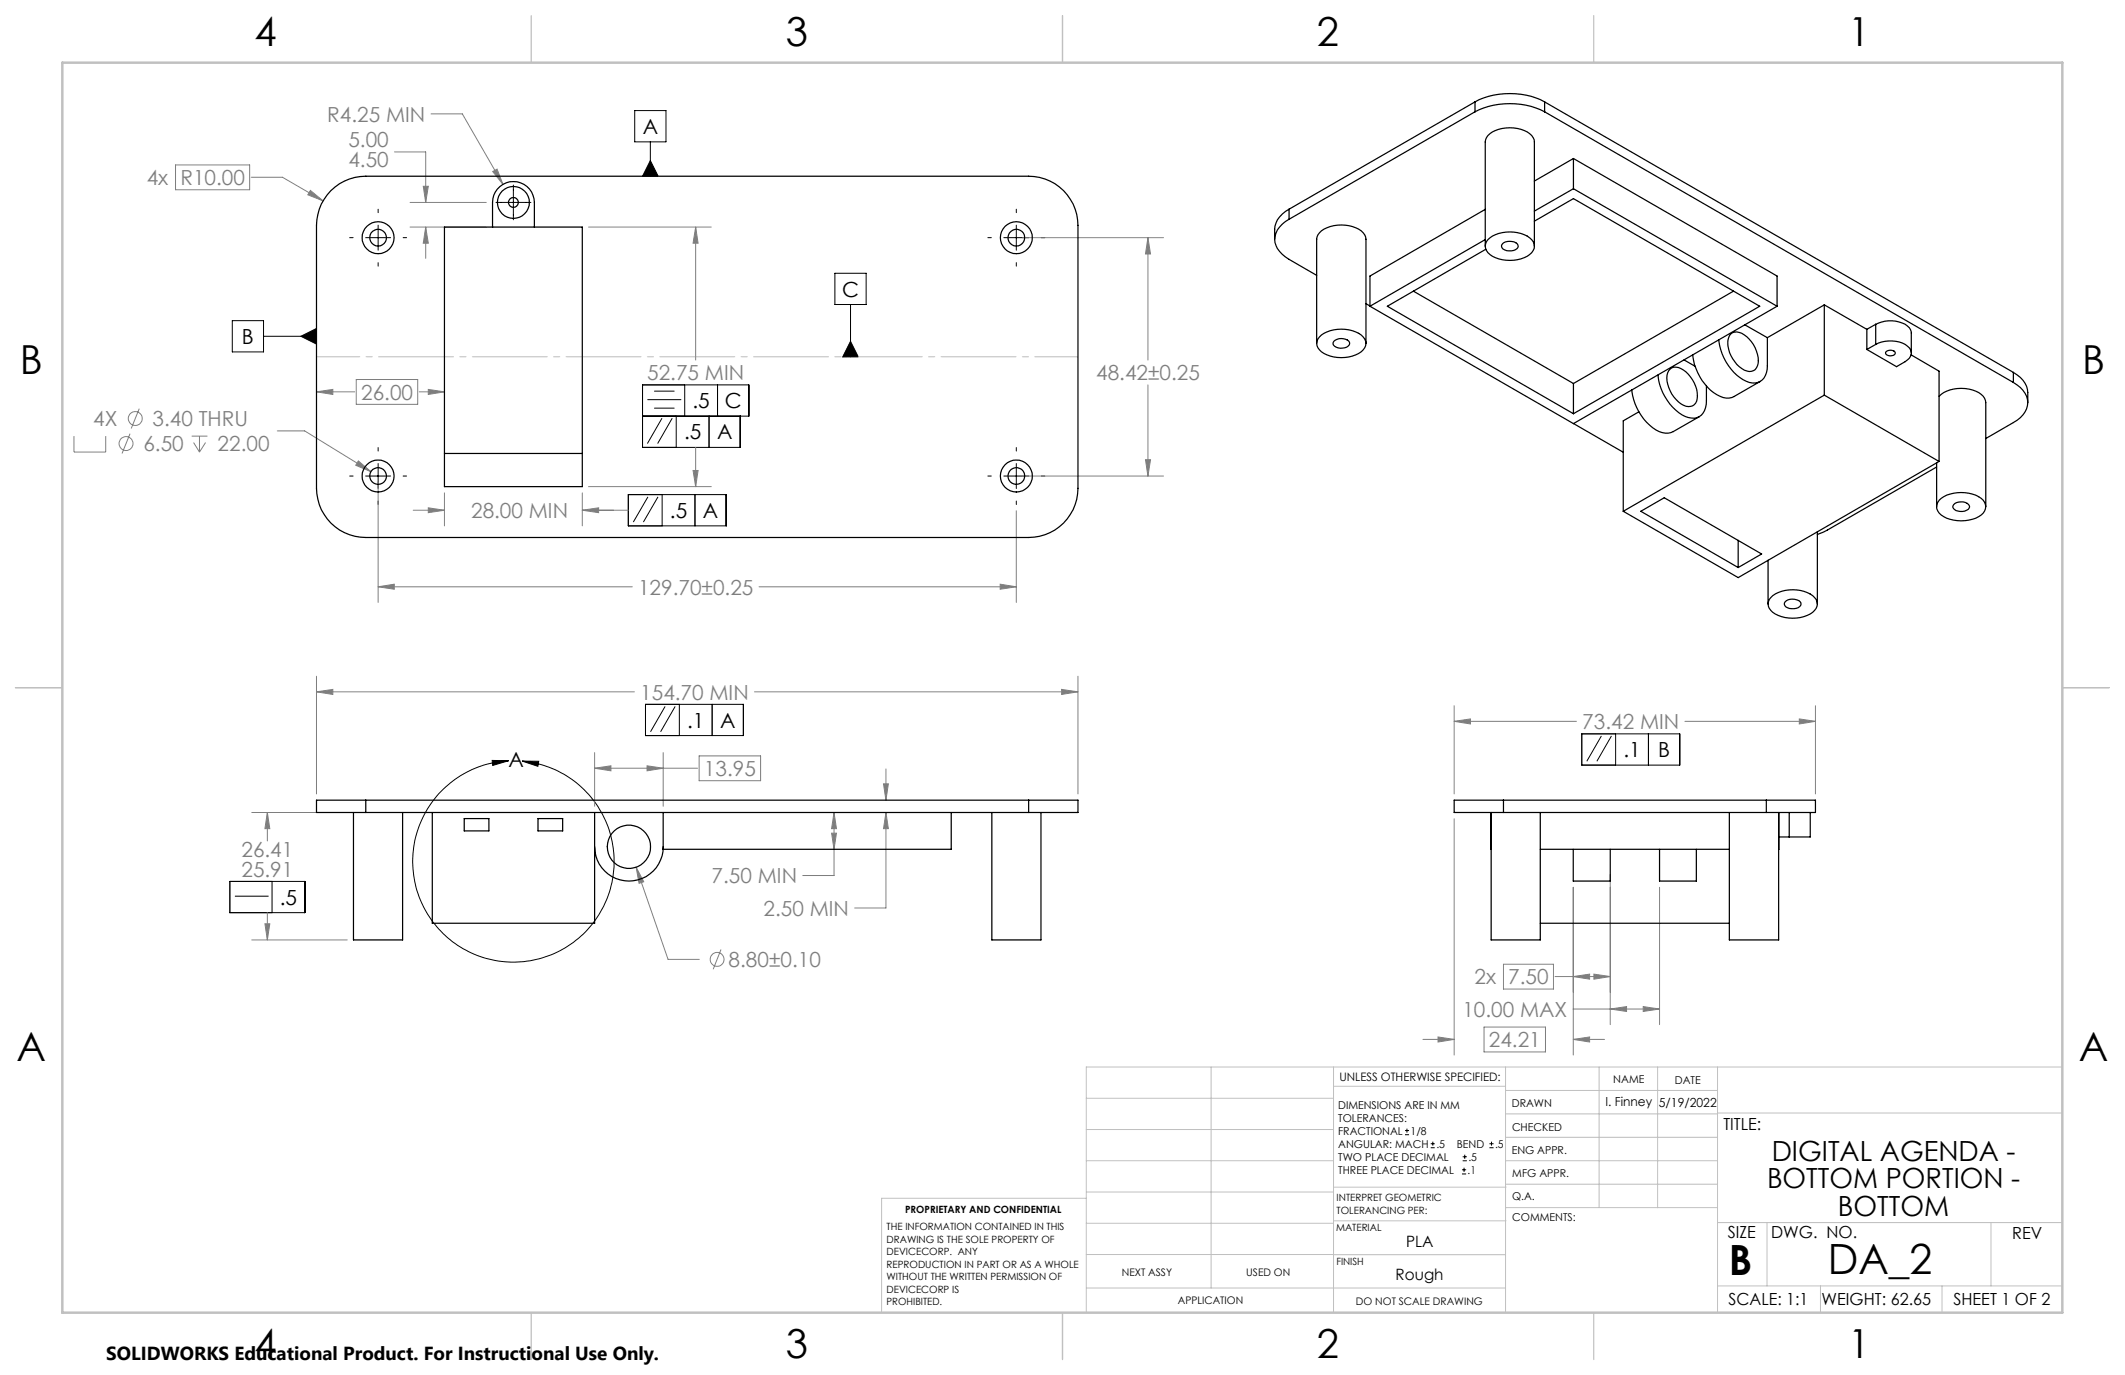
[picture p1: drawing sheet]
<svg xmlns="http://www.w3.org/2000/svg" width="432mm" height="279mm" viewBox="0 0 432 279" stroke-linecap="round" stroke-linejoin="round" font-family="sans-serif">
<g fill="none" stroke="#808080" stroke-width=".2">
<path d="M35.7 33.5h15v5.1h-15zM51 36h6.4l8.3 4.8M63.1 38.7l2.6 2.1-3.2-1.2zM80.2 30.9h6.3v10.2M86 37.9h1l-.5 3.2zM87.6 23.1h6.3l8.3 14.4M100.1 34.9l.9-.5 1.2 3.1zM83.3 46.1h15.5M83.3 41.1h15.5M86.5 46.1l.5 3.3h-1zM86.5 46.1v6.4M119.6 46.1h24.9"/>
<path d="M141.4 46.1l.5 3.3h-1.1zM141.4 46.1v27.1M207.8 48.3h28.6M233.3 48.3v24.9M233.3 48.3l.5 3.3h-1zM64.3 79.6l3.3-.5v1.1zM64.3 79.6h7.8M72.4 77.1h12.5v5.1h-12.5zM85.2 79.6h5.1M87 79.1l3.3 .5-3.3 .6zM233.3 78.2v18.5M15 88.6v3.3h6.5v-3.3"/>
<path d="M26.4 88.1l-1.6 4M28.3 83l-1.6 4.1M38.9 88.6h3.3M39.3 89.9l1.2 2M40.5 88.6v3.3M41.8 89.9l-1.3 2M56.3 87.6h5.6l13.5 8.2M72.8 93.7l2.6 2.1-3.1-1.3zM76.8 98v24.4M119.6 98.9h24.9M140.8 95.6h1.1l-.5 3.3zM141.4 90.9v8"/>
<path d="M207.8 96.7h28.6M232.8 93.4h1l-.5 3.3zM76.8 119.2l3.3-.5v1zM76.8 119.2h51.7M84 103.7h6.3M87 103.2l3.3 .5-3.3 .5zM90.3 100.2v6.7M118.3 103.7l3.3-.5v1zM118.3 100.2v6.7M118.3 103.7h9.4M154.2 119.2h52.3M203.2 118.7l3.3 .5-3.3 .5z"/>
<path d="M206.5 103.8v18.6M64.3 137.4v23.9M219 137.4v23.9M64.3 140.6l3.3-.5v1zM64.3 140.6h64.6M120.8 152.9v10.9M120.8 156.1h20.9M120.8 156.1l3.3-.5v1zM131.5 155.6l3.3 .5-3.3 .5zM134.8 152.9v10.9M142.1 153.6h12.5v5h-12.5zM153.3 140.6h65.7"/>
<path d="M179.5 159.3h1l-.5 3.3zM180 156.2v6.4M215.7 140.1l3.3 .5-3.3 .5zM295.5 146.6l3.3-.5v1zM295.5 143.4v17.9M295.5 146.6h24.8M342.4 146.6h26.5M365.6 146.1l3.3 .5-3.3 .5zM368.9 143.4v17.9M51.2 165.1h19.4M54.3 165.1v5.8M54.3 165.1l.5 3.3h-1z"/>
<path d="M129.3 176.2l1.5 3-.9 .3zM129.3 176.2l6.4 18.7h6.4M169 169.3h1l-.5 3.3zM169.5 165.1l.5 3.3h-1zM169.5 165.1v12.8h-6.4M180 165.1l.5 3.3h-1zM180 165.1v19.4h-6.3M295.5 166.4v48M327.2 177.7v30.5M51.2 191h19.4M53.8 187.7h1l-.5 3.3zM54.3 185.5v5.5"/>
<path d="M146.5 192.9l-1.6 4.1M305.5 195.9h10.2v5.1h-10.2zM316 198.4h11.2M319.7 180.3v34.1M319.7 198.4l3.3-.5v1.1zM323.9 197.9l3.3 .5-3.3 .6zM337.2 180.3v27.9M289.1 211.2h6.4M292.2 210.7l3.3 .5-3.3 .5zM301.6 208.7h12.4v5h-12.4zM319.7 205h17.5M319.7 211.2h6.3"/>
<path d="M319.7 211.2l3.3-.5v1zM327.2 205l3.3-.5v1zM333.9 204.5l3.3 .5-3.3 .5z"/>
<circle cx="25.6" cy="90.1" r="1.41"/>
<circle cx="27.5" cy="85.1" r="1.42"/>
<circle cx="145.7" cy="195" r="1.41"/>
</g>
<g fill="none" stroke="#000" stroke-width=".2">
<path d="M104.3 37.6v7.1M129 22.5h6.3v6.3h-6.3zM132.2 32.6l1.5 3.2h-3.1zM132.2 28.8v7M71 48.3h.8M74.3 48.3h5.1M76.8 42.5v.7M76.8 45.8v5M76.8 53.4v.7M81.9 48.3h.7M100.8 41.1h7.1M169.7 55.5h6.3v6.4h-6.3z"/>
<path d="M200.7 48.3h.7M204 48.3h5.1M206.5 42.5v.7M206.5 45.8v5M206.5 53.4v.7M211.6 48.3h.7M47.2 65.2h6.4v6.3h-6.4zM53.6 68.3h10.7M61.1 68.3l3.2-1.6v3.2zM132.9 79.5h4.2M139.1 78.2v6.4M145.8 78.2v6.4"/>
<path d="M172.8 69.4l1.6 3.1h-3.2zM172.8 61.9v10.6M71 96.7h.8M74.3 96.7h5.1M76.8 90.9v.8M76.8 94.2v5.1M81.9 96.7h.7M131.6 81.2h6.8M132.9 82.9h4.2M134.5 85l-2.9 5.1M136.6 85l-3 5.1M137.4 84.6v6.3"/>
<path d="M144.1 84.6v6.3M150.4 84.6v6.3h-19.8v-12.7h21.6v6.4h-21.6M200.7 96.7h.7M204 96.7h5.1M206.5 90.9v.8M206.5 94.2v5.1M211.6 96.7h.7M76.8 101.8v.7M127.7 100.5h19.9v6.4h-19.9zM131.7 101l-3 5.1M133.7 101l-3 5.1M134.5 100.5v6.4"/>
<path d="M141.2 100.5v6.4M206.5 101.8v.7M100 154.5l3.3 .1-3.2 .9zM103.3 154.6a20.5 20.5 0 0 0-16.9 30.3 20.5 20.5 0 0 0 34.7 1.8 20.5 20.5 0 0 0-13.7-31.9l-1.3-.1M106.1 154.7h3.4l-.2 1zM131.2 143.1h19.9v6.4h-19.9zM135.1 143.5l-2.9 5.2M137.2 143.5l-3 5.2M138 143.1v6.4M144.7 143.1v6.4M321.4 149.1h19.9v6.4h-19.9zM325.4 149.5l-3 5.2"/>
<path d="M327.4 149.5l-2.9 5.2M328.3 149.1v6.4M335 149.1v6.4M46.7 179.1h15.2v6.4h-15.2zM55.3 179.1v6.4M47.7 182.1h6.9M285.5 230.6h.8M285.5 229.7h.8M285.9 229.3v.9M290.7 233.2h.8M290.7 232.4h.8M291.1 232v.8"/>
<path d="M297.1 238.5h.8M297.1 237.7h.8M297.2 235.9h.9M297.2 235.1h.9M297.5 237.3v.8M297.6 234.6v.9M302.6 233.2h.9M302.6 232.4h.9M303.1 232v.8"/>
</g>
<path d="M64.3 72.5h154.7" fill="none" stroke="#c0c0c0" stroke-width=".2" stroke-dasharray="15.2 1.3 1.3 1.3" stroke-dashoffset="6.5"/>
<g fill="none" stroke="#c0c0c0" stroke-width=".2">
<path d="M246.1 216.8v44.9M271 216.8v49.9M305.9 216.8v49.9M324.9 216.8v28.6M336.8 216.8v28.6M349 216.8v49.9M419.1 216.8h-198.4v49.9M220.7 235.9h50.3M220.7 229.5h50.3M220.7 223.2h50.3M271 220.7h34.9M305.9 231.1h43.1"/>
<path d="M305.9 226.3h43.1M305.9 221.6h43.1M305.9 235.9h43.1M349 226.2h70.1M220.7 248.6h50.3M220.7 242.2h50.3M220.7 254.9h50.3M220.7 243.5h-41.6v23.2M271 255h34.9M271 248.1h35M271 241.2h35M305.9 240.6h43.1"/>
<path d="M306 245.4h43M349 248.4h70.1M359.1 248.4v12.9M404.6 248.4v12.9M220.7 261.7h85.2M349 261.3h70.1M369.9 261.3v5.4M394.6 261.3v5.4"/>
</g>
<path d="M108 3.2v9.5M215.9 3.2v9.5M323.8 3.2v9.5M3.1 139.7h9.6M419.1 139.7h9.5M108 266.7v9.6M215.9 266.7v9.6M323.8 266.7v9.6" fill="none" stroke="#c0c0c0" stroke-width=".25"/>
<path d="M12.7 12.7h406.4v254h-406.4z" fill="none" stroke="#c0c0c0" stroke-width=".5"/>
<path d="M100 154.5l3.3 .1-3.2 .9zM106.1 154.7h3.4l-.2 1zM132.2 32.6l1.5 3.2h-3.1zM61.1 68.3l3.2 1.6v-3.2zM172.8 69.4l1.6 3.1h-3.2z" fill="#000"/>
<path d="M54.3 165.1l.5 3.3h-1zM53.8 187.7h1l-.5 3.3zM64.3 140.6l3.3-.5v1zM215.7 140.1l3.3 .5-3.3 .5zM169 169.3h1l-.5 3.3zM169.5 165.1l.5 3.3h-1zM179.5 159.3h1l-.5 3.3zM180 165.1l.5 3.3h-1zM129.3 176.2l.6 3.3 .9-.3zM120.8 156.1l3.3-.5v1zM131.5 155.6l3.3 .5-3.3 .5zM63.1 38.7l-.6 .9 3.2 1.2zM72.8 93.7l-.5 .8 3.1 1.3zM233.3 48.3l.5 3.3h-1zM232.8 93.4h1l-.5 3.3zM76.8 119.2l3.3-.5v1zM203.2 118.7l3.3 .5-3.3 .5zM64.3 79.6l3.3-.5v1.1zM87 79.1l3.3 .5-3.3 .6zM141.4 46.1l.5 3.3h-1.1zM140.8 95.6h1.1l-.5 3.3zM86 37.9h1l-.5 3.2zM86.5 46.1l.5 3.3h-1zM100.1 34.9l2.1 2.6-1.2-3.1zM87 103.2l3.3 .5-3.3 .5zM118.3 103.7l3.3-.5v1zM295.5 146.6l3.3-.5v1zM365.6 146.1l3.3 .5-3.3 .5zM319.7 198.4l3.3-.5v1.1zM323.9 197.9l3.3 .5-3.3 .6zM327.2 205l3.3-.5v1zM333.9 204.5l3.3 .5-3.3 .5zM292.2 210.7l3.3 .5-3.3 .5zM319.7 211.2l3.3-.5v1z" fill="#808080"/>
<g fill="none" stroke="#000" stroke-width=".25">
<path d="M67.2 38.7a10.1 10.1 0 0 1 7.1-2.9h134.7a10 10 0 0 1 10 10v53.4a10 10 0 0 1-10 10h-134.7a10 10 0 0 1-10-10v-53.4a10.1 10.1 0 0 1 2.9-7.1zM299.7 22.7a15.9 15.9 0 0 1 14.2 0M299.7 20.7a15.6 15.6 0 0 1 14.2 0M299.7 22.7l-37.8 21.9M299.7 20.7v2M299.7 20.7l-37.8 21.8M313.9 22.7l95.2 55M313.9 20.7v2M313.9 20.7l95.2 55M319.7 32.2l41.4 23.9v6.1M319.7 32.2l-7.9 4.6M319.7 38.3l-7.9 4.6"/>
<path d="M319.7 38.3l41.4 23.9M319.7 32.2v6.1M90.3 46.1h28v52.8h-28zM100.1 46.1v-5a4.3 4.3 0 0 1 4.2-4.2 4.3 4.3 0 0 1 4.3 4.2v5M261.9 44.6a4.6 4.6 0 0 0-2.8 4.7 5.8 5.8 0 0 0 2.8 3.4l5.6 3.3M261.9 42.5a5.3 5.3 0 0 0-2.9 6.1M261.9 42.5v2.1M287.2 59.2l32.5 18.7M301.8 50v-21.1a3.1 3.1 0 0 1 2.7-2.6 7.1 7.1 0 0 1 6.8 1.3l.4 .8 .1 .5v21.1M301.8 42.5l-23.4 13.6v6.1M301.8 48.7l-23.4 13.5M301.9 50.7l-20 11.5 37.8 21.9"/>
<path d="M302.3 48.7a7.1 7.1 0 0 1 9 0 1.94 1.94 0 0 1-.5 3 7.2 7.2 0 0 1-8.5-.4 1.87 1.87 0 0 1 0-2.6zM305.5 49.4a2.34 2.34 0 0 1 2.9 .4 1.11 1.11 0 0 1-1.3 1.2 1.77 1.77 0 0 1-2-.9v-.3zM311.8 44.9l7.9-4.5 37.9 21.8-37.9 21.9M352.2 59.2l-32.5 18.7M267.5 69.8v-21.2a3.2 3.2 0 0 1 2.8-2.6 7 7 0 0 1 6.7 1.3l.3 .4 .3 .9v21.2M268.5 68.1a7.2 7.2 0 0 1 8.5 .4 2.07 2.07 0 0 1-.9 3.3 7.2 7.2 0 0 1-8-.7 1.9 1.9 0 0 1 .4-3zM271 69.4a2.27 2.27 0 0 1 3.2 .1 1.16 1.16 0 0 1-1.4 1.2 1.77 1.77 0 0 1-1.9-.8zM277.6 61.7l.8 .5M278.4 62.2l51.4 29.7M319.7 77.9v6.2M331.6 79.2a10.9 10.9 0 0 0 5.5 8.5 3.3 3.3 0 0 0 2.9 0l5.3-3M336.9 76.2a10.7 10.7 0 0 0 5.5 8.4 2.81 2.81 0 0 0 4.3-2.4v-3.8"/>
<path d="M339.4 75a2.14 2.14 0 0 1 2.7 .2 6.4 6.4 0 0 1 2.7 6.3 1.97 1.97 0 0 1-3.2 .6 6.5 6.5 0 0 1-2.7-6.4zM342.2 73.1l2.3 1.3M344 72.1a10.3 10.3 0 0 0 6.2 8.7 2.88 2.88 0 0 0 2.2-.2l5.3-3.1M351.7 67.8a2.14 2.14 0 0 1 2.7 .3 6.3 6.3 0 0 1 2.7 6.2 1.89 1.89 0 0 1-3.2 .6 6.3 6.3 0 0 1-2.6-6.3zM354.5 66l4.6 2.6M359.1 68.6v5.7a2.96 2.96 0 0 1-3 3.5 8.9 8.9 0 0 1-6.2-5.9l-.7-2.9M361.1 62.2l-41.4 23.9M370.7 61.9l8.6 5M370.7 61.9l-11.6 6.7M370.7 61.9v18.4M379.3 66.9v4.1M381.1 65.9a6.2 6.2 0 0 1 6.9 .7l.4 .9v4.2"/>
<path d="M381.1 70a6.2 6.2 0 0 1 6.9 .7 1.6 1.6 0 0 1-.4 2.4l-2.2 1.4-6.1-3.5M381.1 65.9l-1.8 1M381.1 65.9v4.1M381.1 70l-1.8 1M383.2 71.6a1.26 1.26 0 0 1 1.9 .1 1.13 1.13 0 0 1-1.9 .1zM388.3 72.1l5.7 3.3v18.4M409.1 77.7a4.5 4.5 0 0 1 2.7 5.4 5.6 5.6 0 0 1-2.7 2.8l-5.6 3.2M409.1 75.7a5.4 5.4 0 0 1 2.9 6.1M409.1 75.7v2M90.3 92.1h28M333 83.7l-3.2 1.8v18.4M370.7 80.3l-40.9 23.6"/>
<path d="M370.7 80.3l23.3 13.5M393.5 94.9l-22.2 12.8-2 .9M393.5 94.1v8.8M394 80.5a7.1 7.1 0 0 1 9 0l.4 .9 .1 .4v21.1M394 93.8l-40.8 23.6-23.4-13.5M333.4 103.9l4.8-2.8 19.8 11.5-4.8 2.7zM353.2 109.8v5.5M359.3 113.8v8.9M369.3 108.1v14.6M394.1 101.6a7.2 7.2 0 0 1 8.9 0 2.11 2.11 0 0 1-.9 3.4 7.4 7.4 0 0 1-8-.7 1.92 1.92 0 0 1 0-2.7zM397 102.6a2.04 2.04 0 0 1 3.2 .4 2.02 2.02 0 0 1-3 .5 .61 .61 0 0 1-.2-.9zM359.8 121.4a7 7 0 0 1 8.9 0 2.07 2.07 0 0 1-.9 3.4 7.2 7.2 0 0 1-8-.8 1.79 1.79 0 0 1 0-2.6z"/>
<path d="M362.7 122.3a2.31 2.31 0 0 1 3.2 .2 1.16 1.16 0 0 1-1.3 1.2 1.77 1.77 0 0 1-2-.9zM71.8 165.1v25.9h10v-25.9M74.3 162.6h-10v2.5h10M74.3 162.6v2.5M74.3 162.6h134.7M74.3 165.1h134.7M87.8 165.1v22.5h33v-22.5M94.3 166.3h5v2.5h-5zM109.3 166.3h5v2.5h-5zM120.8 172a7 7 0 0 0 7 7 7 7 0 0 0 7-7M134.8 165.1v7.5h58.5v-7.5M201.5 165.1v25.9h10v-25.9"/>
<path d="M209 162.6h10v2.5h-10M209 162.6v2.5M303 165.1v7.5M303 165.1v25.9h10v-25.9M305.5 162.6h-10v2.5h10M305.5 162.6h53.4M305.5 165.1h53.4M305.5 162.6v2.5M313 172.6h38.4M319.7 172.6v6.4h7.5v-6.4M337.2 172.6v6.4h7.5v-6.4M351.4 165.1v25.9h10l.1-25.9"/>
<path d="M358.9 162.6h10v2.5h-10M358.9 162.6v2.5M361.4 172.6h.1M361.5 170.1h2.1M363.6 165.1v5M367.8 165.1v5h-4.2M313 187.6h38.4"/>
<circle cx="76.8" cy="48.3" r="1.7"/>
<circle cx="76.8" cy="48.3" r="3.2"/>
<circle cx="104.3" cy="41.1" r="3.2"/>
<circle cx="104.3" cy="41.1" r=".99"/>
<circle cx="206.5" cy="48.3" r="3.2"/>
<circle cx="206.5" cy="48.3" r="1.7"/>
<circle cx="76.8" cy="96.7" r="1.7"/>
<circle cx="76.8" cy="96.7" r="3.2"/>
<circle cx="206.5" cy="96.7" r="3.2"/>
<circle cx="206.5" cy="96.7" r="1.7"/>
<circle cx="127.8" cy="172.1" r="4.4"/>
</g>
<g font-size="8.5">
<text x="351.3" y="259">B</text>
<text x="371.4" y="258.9">DA_2</text>
</g>
<g font-size="8.1">
<text x="51.7" y="9.3">4</text>
<text x="159.7" y="9.3">3</text>
<text x="267.6" y="9.3">2</text>
<text x="375.6" y="9.3">1</text>
<text x="4" y="76">B</text>
<text x="423.1" y="76">B</text>
<text x="3.3" y="215.7">A</text>
<text x="422.4" y="215.7">A</text>
<text x="51.7" y="276">4</text>
<text x="159.7" y="276">3</text>
<text x="267.6" y="276">2</text>
<text x="375.6" y="276">1</text>
</g>
<g font-size="5.6">
<text x="360" y="235.8">DIGITAL AGENDA -</text>
<text x="359.1" y="241.5">BOTTOM PORTION -</text>
<text x="373.4" y="247.1">BOTTOM</text>
</g>
<g font-size="4.2" fill="#808080">
<text x="66.5" y="24.7">R4.25 MIN</text>
<text x="70.8" y="29.9">5.00</text>
<text x="70.8" y="34">4.50</text>
<text x="29.8" y="37.6">4x</text>
<text x="36.7" y="37.6">R10.00</text>
<text x="131.5" y="77.3">52.75 MIN</text>
<text x="222.7" y="77.3">48.42±0.25</text>
<text x="73.4" y="81.2">26.00</text>
<text x="18.9" y="86.6">4X</text>
<text x="31" y="86.6">3.40 THRU</text>
<text x="29.1" y="91.7">6.50</text>
<text x="44.2" y="91.7">22.00</text>
<text x="95.7" y="105.3">28.00 MIN</text>
<text x="129.7" y="120.8">129.70±0.25</text>
<text x="130.1" y="142.2">154.70 MIN</text>
<text x="321.5" y="148.2">73.42 MIN</text>
<text x="143" y="157.7">13.95</text>
<text x="49.1" y="174.1">26.41</text>
<text x="49.1" y="178.2">25.91</text>
<text x="144.6" y="179.5">7.50 MIN</text>
<text x="155.2" y="186.1">2.50 MIN</text>
<text x="148.1" y="196.5">8.80±0.10</text>
<text x="299.6" y="200">2x</text>
<text x="306.5" y="200">7.50</text>
<text x="297.2" y="206.6">10.00 MAX</text>
<text x="302.5" y="212.8">24.21</text>
</g>
<g font-size="4.2">
<text x="130.6" y="27.2">A</text>
<text x="171.1" y="60.3">C</text>
<text x="49.2" y="69.9">B</text>
<text x="140.7" y="83">.5</text>
<text x="147.3" y="83">C</text>
<text x="139" y="89.3">.5</text>
<text x="145.7" y="89.3">A</text>
<text x="136.1" y="105.3">.5</text>
<text x="142.8" y="105.3">A</text>
<text x="139.6" y="147.9">.1</text>
<text x="146.3" y="147.9">A</text>
<text x="103.4" y="155.8">A</text>
<text x="329.9" y="153.9">.1</text>
<text x="336.9" y="153.9">B</text>
<text x="56.9" y="183.9">.5</text>
</g>
<text font-size="3.8" x="21.6" y="276.3">SOLIDWORKS Educational Product. For Instructional Use Only.</text>
<g font-size="3.4">
<text x="350.2" y="229.5">TITLE:</text>
<text x="351.1" y="251.6">SIZE</text>
<text x="359.9" y="251.6">DWG. NO.</text>
<text x="408.9" y="251.7">REV</text>
<text x="351.2" y="265.2">SCALE: 1:1</text>
<text x="370.1" y="265.3">WEIGHT: 62.65</text>
<text x="396.9" y="265.2">SHEET 1 OF 2</text>
</g>
<g font-size="3.2">
<text x="285.7" y="253.3">PLA</text>
<text x="283.6" y="260.1">Rough</text>
</g>
<g font-size="2.5">
<text x="326.2" y="224.8">I. Finney</text>
<text x="337.1" y="224.9">5/19/2022</text>
</g>
<text font-size="2.4" x="272.2" y="219.7">UNLESS OTHERWISE SPECIFIED:</text>
<g font-size="2.2">
<text x="327.8" y="220.1">NAME</text>
<text x="340.3" y="220.2">DATE</text>
<text x="271.9" y="225.3">DIMENSIONS ARE IN MM</text>
<text x="271.9" y="227.9">TOLERANCES:</text>
<text x="307.2" y="224.9">DRAWN</text>
<text x="271.9" y="230.6">FRACTIONAL</text>
<text x="271.9" y="233.2">ANGULAR: MACH</text>
<text x="286.6" y="230.6">1/8</text>
<text x="291.9" y="233.2">.5</text>
<text x="296" y="233.2">BEND</text>
<text x="303.8" y="233.2">.5</text>
<text x="307.3" y="229.8">CHECKED</text>
<text x="271.9" y="238.5">THREE PLACE DECIMAL</text>
<text x="271.9" y="235.9">TWO PLACE DECIMAL</text>
<text x="298.2" y="238.5">.1</text>
<text x="298.4" y="235.9">.5</text>
<text x="307.2" y="234.5">ENG APPR.</text>
<text x="307.3" y="239.2">MFG APPR.</text>
<text x="307.3" y="243.9">Q.A.</text>
<text x="307.3" y="248.1">COMMENTS:</text>
</g>
<g font-size="2.1">
<text x="227.9" y="259.2">NEXT ASSY</text>
<text x="253.3" y="259.2">USED ON</text>
<text x="239.3" y="265">APPLICATION</text>
<text x="275.5" y="265.1">DO NOT SCALE DRAWING</text>
</g>
<g font-size="2">
<text x="271.6" y="244.1">INTERPRET GEOMETRIC</text>
<text x="180.2" y="250">THE INFORMATION CONTAINED IN THIS</text>
<text x="183.9" y="246.4">PROPRIETARY AND CONFIDENTIAL</text>
<text x="271.5" y="250.2">MATERIAL</text>
<text x="271.6" y="246.6">TOLERANCING PER:</text>
<text x="180.2" y="252.5">DRAWING IS THE SOLE PROPERTY OF</text>
<text x="180.2" y="255.1">DEVICECORP. ANY</text>
<text x="180.2" y="257.6">REPRODUCTION IN PART OR AS A WHOLE</text>
<text x="271.5" y="257">FINISH</text>
<text x="180.2" y="260.1">WITHOUT THE WRITTEN PERMISSION OF</text>
<text x="180.2" y="262.6">DEVICECORP IS</text>
<text x="180.2" y="265.2">PROHIBITED.</text>
</g>
</svg>
